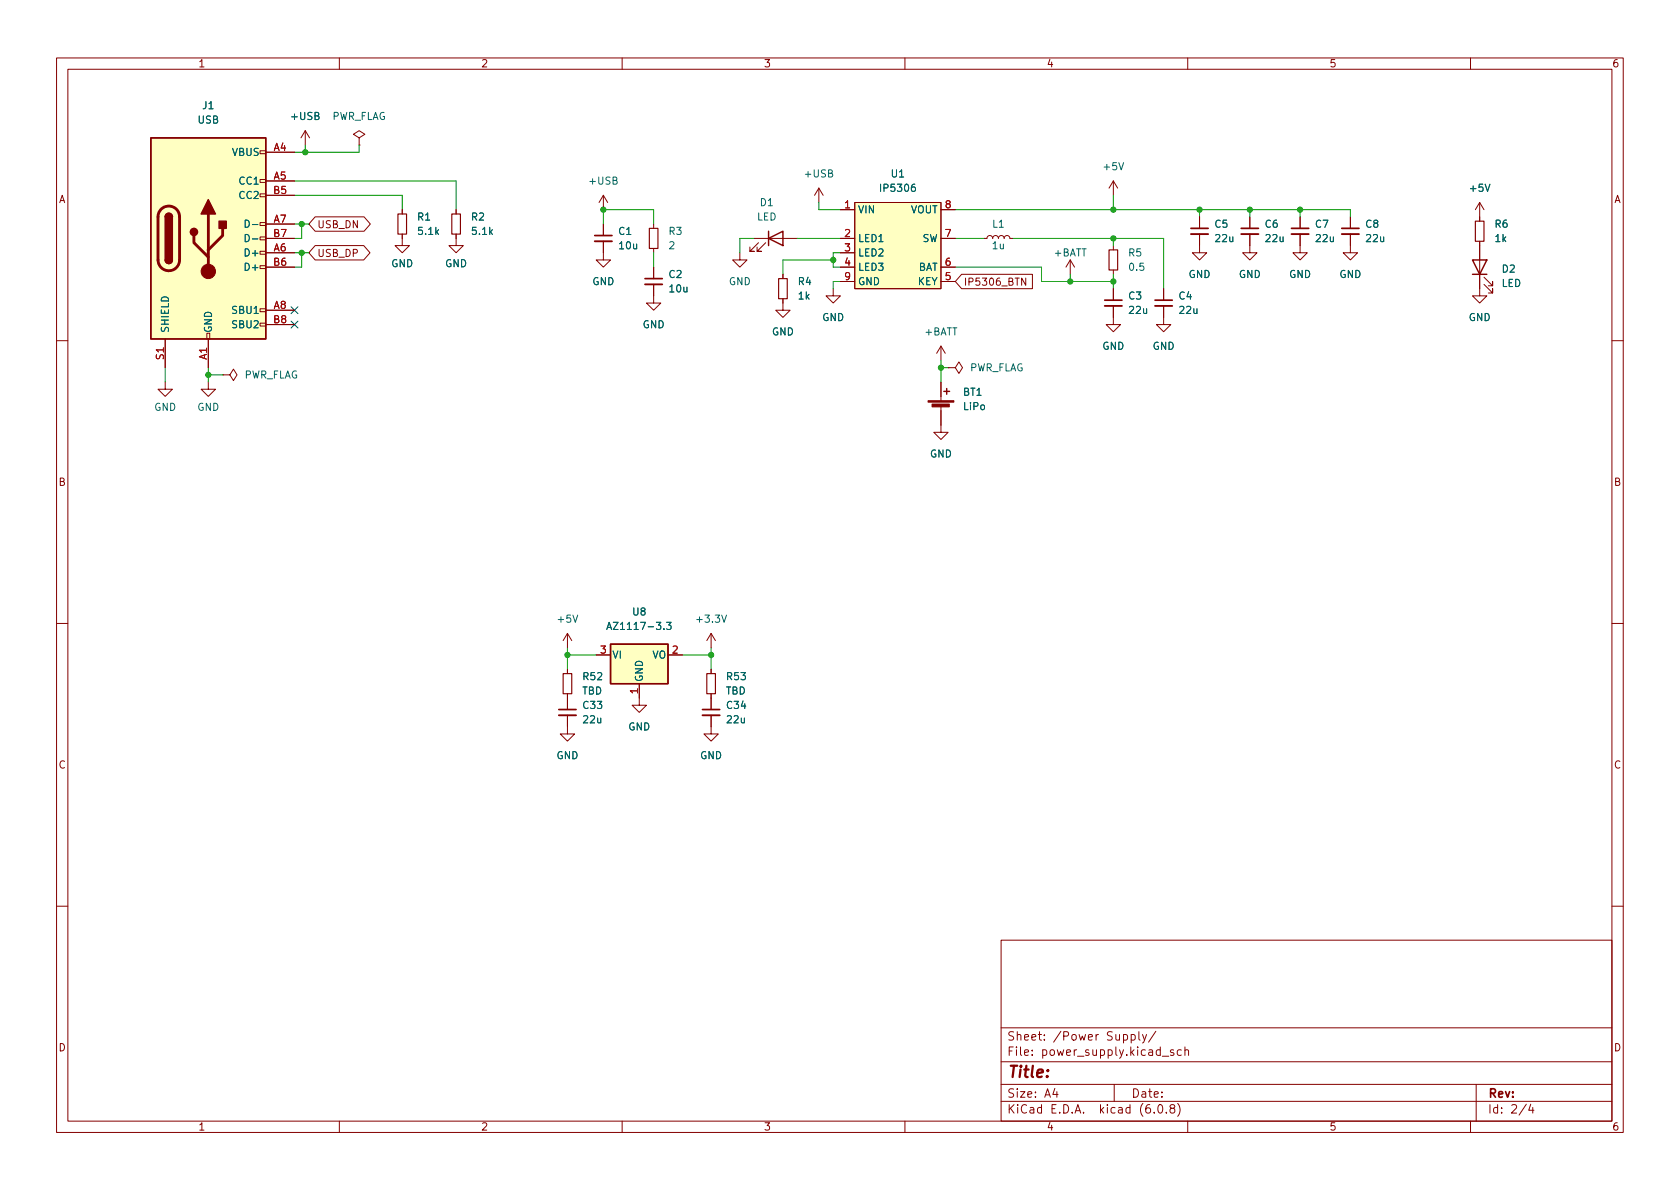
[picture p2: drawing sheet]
<svg xmlns="http://www.w3.org/2000/svg" width="297mm" height="210mm" viewBox="0 0 297 210" stroke-linecap="round" stroke-linejoin="round" font-family="sans-serif">
<g fill="none" stroke="#840000" stroke-width=".18">
<path d="M10 10.2h277v190.1h-277zM12 12.2h273v186.1h-273zM60 10.2v2M110 10.2v2M160 10.2v2M210 10.2v2M260 10.2v2M46 39.4h1v.5h-1zM46 34.3h1v.5h-1zM46 31.7h1v.6h-1zM46 26.7h1v.5h-1zM47 26.9h5.1"/>
<path d="M47 32h5.1M47 39.6h5.1M47 34.5h5.1M54 23.1l-.8 1.3M54 23.1v2.5M54 23.1l.7 1.3M55.7 38.3h8.7l1.1 1.3-1.1 1.3h-8.7l-1.1-1.3zM63.5 24.4l1-.7-1-.6-1 .6 1 .7v1.2M63.5 25.6h.1M71.1 37.1v.7M80.6 37.1v.7M106.7 34.5l-.8 1.3"/>
<path d="M106.7 34.5v2.6M106.7 39.6v2.1M106.7 34.5l.7 1.3M115.6 39.6v.8M144.8 33.3l-.8 1.2M144.8 33.3v2.5M144.8 33.3l.7 1.2M148.6 37.1h2.5M151.1 35.8h15.3v15.2h-15.3zM166.4 37.1h2.5M196.8 32v2.5M196.8 32l-.7 1.3"/>
<path d="M196.8 32l.8 1.3M212.1 38.3v2.1M221 38.3v2.1M229.9 38.3v2.1M238.8 38.3v2.1M261.6 35.8v3.3M261.6 35.8l-.7 1.3M261.6 35.8l.8 1.3M29.2 59.9v5.1M36.6 58.9h.5v1h-.5zM36.8 59.9v5.1M46 57.1h1v.6h-1z"/>
<path d="M46 54.6h1v.5h-1zM46 47h1v.5h-1zM46 44.4h1v.6h-1zM46 41.9h1v.5h-1zM47 42.2h5.1M47 44.7h5.1M47 47.2h5.1M47 54.9h5.1M47 57.4h5.1M55.7 43.4h8.6l1.1 1.3-1.1 1.3h-8.6l-1.1-1.3zM71.1 41.4v2h1.3l-1.3 1.3-1.3-1.3h1.3M80.6 41.4v2h1.3l-1.3 1.3-1.2-1.3h1.2"/>
<path d="M106.7 42.7v3.3h1.2l-1.2 1.2-1.3-1.2h1.3M115.6 50.3v3.3h1.2l-1.2 1.3-1.3-1.3h1.3M115.6 43.9v.8M115.6 47.2v2.1M130.8 44.7v1.3h1.3l-1.3 1.2-1.3-1.2h1.3M133.3 42.2h7.7M134.1 42.9l-1.5 1.5h.7h-.7v-.7M135.4 42.9l-1.5 1.5h.7h-.7v-.7M138.4 52.8v2.1h1.3l-1.3 1.2-1.2-1.2h1.2M138.4 48.5v.8M147.3 51v1.3h1.3l-1.3 1.3-1.3-1.3h1.3M148.6 42.2h2.5"/>
<path d="M148.6 44.7h2.5M148.6 47.2h2.5M148.6 49.8h2.5M166.4 42.2h2.5M166.4 47.2h2.5M166.4 49.8h2.5M170 48.5h12.5v2.5h-12.5l-1.1-1.2zM174 42.2h.5l.1-.4 .4-.1 .4 .1 .1 .4 .1-.4 .3-.1 .4 .1 .2 .4 .2-.5h.5l.2 .1 .1 .4 .2-.4 .4-.1 .3 .1 .2 .4h.5M181.4 49.2v1.2l-.8-1.2v1.2M189.2 46l-.7 1.2M189.2 46v2.5M189.2 46l.8 1.2"/>
<path d="M196.8 54.1v3.3h1.3l-1.3 1.3-1.2-1.3h1.2M196.8 43.4v.8M196.8 47.7v.8M196.8 51v2.1M205.7 54.1v3.3h1.3l-1.3 1.3-1.2-1.3h1.2M205.7 51v2.1M212.1 41.4v3.3h1.3l-1.3 1.3-1.3-1.3h1.3M221 41.4v3.3h1.2l-1.2 1.3-1.3-1.3h1.3M229.9 41.4v3.3h1.2l-1.2 1.3-1.3-1.3h1.3M238.8 41.4v3.3h1.2l-1.2 1.3-1.3-1.3h1.3M261.6 42.7v9.6h1.3l-1.3 1.3-1.3-1.3h1.3M262.4 50.3l1.5 1.5v-.8v.8h-.8"/>
<path d="M262.4 49l1.5 1.5v-.7v.7h-.8M10 60.2h2M29.2 67.6v1.2h1.3l-1.3 1.3-1.3-1.3h1.3M36.8 67.6v1.2h1.3l-1.3 1.3-1.2-1.3h1.2M39.4 66.3h1.2l.7-1 .6 1-.6 1-.7-1M39.4 66.3h.1M166.4 71.9v4.5h1.2l-1.2 1.3-1.3-1.3h1.3M166.4 61.2l-.8 1.3M166.4 61.2v2.5M166.4 67.6v3.3M166.4 61.2l.7 1.3M167.6 65h1.3l.6-1 .7 1-.7 1-.6-1"/>
<path d="M167.6 65h.1M285 60.2h2M10 110.2h2M100.3 112v2.5M100.3 118.4v.7M100.3 112l-.7 1.3M100.3 112l.8 1.3M105.4 115.8h2.5M118.1 115.8h2.5M125.7 112v2.5M125.7 118.4v.7M125.7 112l-.7 1.3"/>
<path d="M125.7 112l.8 1.3M285 110.2h2M100.3 126.5v3.3h1.3l-1.3 1.3-1.2-1.3h1.2M100.3 122.7v2.8M113 120.9v3.8h1.3l-1.3 1.3-1.2-1.3h1.2M125.7 126.5v3.3h1.3l-1.3 1.3-1.2-1.3h1.2M125.7 122.7v2.8M10 160.2h2M177 166.3h108v32h-108zM285 160.2h2M60 198.3v2M110 198.3v2"/>
<path d="M160 198.3v2M177 194.8h108M177 191.8h108M177 187.8h108M177 181.8h108M186.5 192.5l-.4 1h1M186.9 193v1M197 191.8v3M200 183l.4-.1 .3 .3v.4l-.1 .3h-.6M200 182.9v1.5M201.4 182.4v1.3l.2 .2M202 182.9l.4 1"/>
<path d="M202.7 182.9l-.5 1.4-.2 .1M204.1 196.7v.1M204.4 182.4l-1.3 1.9M204.9 195.4l.2-.1a.81 .81 0 0 1 .6 .7 .81 .81 0 0 1-.3 .8h-.2a.81 .81 0 0 1-.6-.6 .81 .81 0 0 1 .3-.8zM205.5 186.8h1.1M206.2 196.7v.1M207.1 196l-.2-.3v-.2l.2-.2 .5 .1 .1 .2-.1 .2-.6 .2-.1 .3v.4l.2 .1h.5l.1-.3-.1-.4-.2-.1M207.5 185.7l-.4-.1-.2 .2 .1 .3 .5 .1v.4h-.6M208.2 195.1a1.72 1.72 0 0 1 0 2.3M208.9 185.7l-.5-.1-.3 .3v.4l.2 .3h.6M209.5 185.8l.2-.2 .4 .1v.9M209.5 185.1v1.5"/>
<path d="M210 198.3v2M260 198.3v2M261 191.8v6.5M269.9 195.3l-1.3 1.9M270.6 195.3l-.3 1h.9M271 195.8v1"/>
</g>
<path d="M105.2 42.7h3M114 50.3h3.1M195.3 54.1h3.1M204.2 54.1h3.1M210.6 41.4h3M219.5 41.4h3M228.3 41.4h3.1M237.2 41.4h3.1M98.8 126.5h3.1M124.2 126.5h3.1" fill="none" stroke="#840000" stroke-width=".33"/>
<path d="M105.2 41.7h3M114 49.3h3.1M195.3 53.1h3.1M204.2 53.1h3.1M210.6 40.4h3M219.5 40.4h3M228.3 40.4h3.1M237.2 40.4h3.1M98.8 125.5h3.1M124.2 125.5h3.1" fill="none" stroke="#840000" stroke-width=".3"/>
<path d="M70.4 37.8h1.5v3.6h-1.5zM79.9 37.8h1.5v3.6h-1.5zM260.9 39.1h1.5v3.6h-1.5zM114.8 40.4h1.5v3.5h-1.5zM137.7 49.3h1.5v3.5h-1.5zM196.1 44.2h1.5v3.5h-1.5zM99.6 119.1h1.5v3.6h-1.5zM125 119.1h1.5v3.6h-1.5z" fill="none" stroke="#840000" stroke-width=".2"/>
<g fill="#840000" stroke="#840000" stroke-width=".18">
<path d="M164.1 70.9h4.6v.2h-4.6z"/>
<path d="M164.8 71.4h3v.6h-3z"/>
<circle cx="36.8" cy="48" r="1.27"/>
</g>
<path d="M26.7 24.4h20.3v35.5h-20.3zM29.2 38.3a.64 .64 0 0 1 .6-.6 .64 .64 0 0 1 .7 .6M29.2 46a.64 .64 0 0 0 .6 .6 .64 .64 0 0 0 .7-.6M135.9 42.2l2.5-1.3v2.5zM135.9 40.9v2.5M260.3 46h2.6l-1.3 2.5zM260.3 48.5h2.6M166.9 69.2h1M167.4 68.7v1M107.9 113.9h10.2v7h-10.2z" fill="none" stroke="#840000" stroke-width=".25"/>
<g fill="#ffffc2" stroke="#ffffc2" stroke-width=".18">
<path d="M151.1 35.8h15.3v15.2h-15.3z"/>
<path d="M26.7 24.4h20.3v35.5h-20.3z"/>
<path d="M107.9 113.9h10.2v7h-10.2z"/>
</g>
<path d="M27.9 38.3v7.7a1.91 1.91 0 0 0 1.9 1.9 1.91 1.91 0 0 0 1.9-1.9v-7.7M27.9 38.3a1.91 1.91 0 0 1 1.9-1.9 1.91 1.91 0 0 1 1.9 1.9M36.8 37.8v10.2M34.3 41.7v1.2l2.5 2.6M39.4 40.4v1.3l-2.6 2.5" fill="none" stroke="#840000" stroke-width=".51"/>
<g fill="#840000" stroke="#840000" stroke-width=".25">
<path d="M29.2 46h1.3a.64 .64 0 0 1-.7 .6 .64 .64 0 0 1-.6-.6z"/>
<path d="M29.2 38.3h1.3v7.7h-1.3z"/>
<path d="M29.4 37.9a.64 .64 0 0 1 .7-.1 .64 .64 0 0 1 .4 .5h-1.3z"/>
<path d="M36.8 35.3l1.3 2.5h-2.5z"/>
<path d="M38.7 39.1h1.3v1.3h-1.3z"/>
<circle cx="34.3" cy="41" r=".63"/>
</g>
<path d="M43.4 38.9a.64 .64 0 0 1 .7 .7 .64 .64 0 0 1-.7 .6zM43.4 41.5a.64 .64 0 0 1 .7 .6 .64 .64 0 0 1-.7 .6zM107.3 111.3l.4-1.3 .4 1.3M107.4 110.9h.6M117.9 110h.8l-.5 .5 .4 .1v.6l-.2 .1-.5-.1" fill="none" stroke="#006464" stroke-width=".18"/>
<g fill="none" stroke="#009600" stroke-width=".18">
<path d="M52.1 34.5h19v2.6M52.1 32h28.5v5.1M52.1 39.6h2.5M53.3 39.6v2.6h-1.2M54 25.6v1.3M63.5 25.6v1.3h-11.4M106.7 39.6v-2.5h8.9v2.5M144.8 35.8v1.3h3.8M168.9 37.1h69.9v1.2M196.8 34.5v2.6M212.1 37.1v1.2M221 37.1v1.2"/>
<path d="M229.9 37.1v1.2M52.1 44.7h2.5M53.3 44.7v2.5h-1.2M115.6 44.7v2.5M133.3 42.2h-2.5v2.5M141 42.2h7.6M147.3 46h-8.9v2.5M148.6 44.7h-1.3v2.5h1.3M148.6 49.8h-1.3v1.2M168.9 42.2h5.1M168.9 47.2h15.2v2.6h12.7M179.1 42.2h26.6v8.8"/>
<path d="M189.2 48.5v1.3M196.8 42.2v1.2M196.8 48.5v2.5M29.2 65v2.6M36.8 66.3h2.6M36.8 65v2.6M166.4 63.7v3.9M166.4 65h1.2M100.3 114.5v3.9M100.3 115.8h5.1M120.6 115.8h5.1M125.7 114.5v3.9"/>
</g>
<path d="M51.5 56.8l1.2 1.2M51.5 54.2l1.2 1.3M52.7 56.8l-1.2 1.2M52.7 54.2l-1.2 1.3" fill="none" stroke="#000084" stroke-width=".18"/>
<g fill="#009600" stroke="#009600" stroke-width=".18">
<circle cx="36.8" cy="66.3" r=".46"/>
<circle cx="53.3" cy="44.7" r=".46"/>
<circle cx="53.3" cy="39.6" r=".46"/>
<circle cx="54" cy="26.9" r=".46"/>
<circle cx="147.3" cy="46" r=".46"/>
<circle cx="166.4" cy="65" r=".46"/>
<circle cx="196.8" cy="37.1" r=".46"/>
<circle cx="212.1" cy="37.1" r=".46"/>
<circle cx="196.8" cy="49.8" r=".46"/>
<circle cx="196.8" cy="42.2" r=".46"/>
<circle cx="189.2" cy="49.8" r=".46"/>
<circle cx="229.9" cy="37.1" r=".46"/>
<circle cx="221" cy="37.1" r=".46"/>
<circle cx="125.7" cy="115.8" r=".46"/>
<circle cx="106.7" cy="37.1" r=".46"/>
<circle cx="100.3" cy="115.8" r=".46"/>
</g>
<text font-size="2.8" fill="#840000" x="178" y="190.6">Title:</text>
<g font-size="2.1" fill="#840000">
<text x="178" y="184">Sheet: /Power Supply/</text>
<text x="178" y="186.7">File: power_supply.kicad_sch</text>
<text x="178" y="196.9">KiCad E.D.A. kicad (6.0.8)</text>
<text x="178" y="194.1">Size: A4</text>
<text x="200" y="194.1">Date:</text>
<text x="263" y="194.1">Rev:</text>
<text x="263" y="196.9">Id: 2/4</text>
</g>
<g font-size="1.8" fill="#840000">
<text x="35" y="11.9">1</text>
<text x="85" y="11.9">2</text>
<text x="135" y="11.9">3</text>
<text x="185" y="11.9">4</text>
<text x="235" y="11.9">5</text>
<text x="285" y="11.9">6</text>
<text x="10.3" y="35.9">A</text>
<text x="285.3" y="35.9">A</text>
<text x="56" y="40.3">USB_DN</text>
<text x="56" y="45.4">USB_DP</text>
<text x="170.3" y="50.5">IP5306_BTN</text>
<text x="10.3" y="85.9">B</text>
<text x="285.3" y="85.9">B</text>
<text x="10.3" y="135.9">C</text>
<text x="285.3" y="135.9">C</text>
<text x="10.3" y="185.9">D</text>
<text x="285.3" y="185.9">D</text>
<text x="35" y="199.9">1</text>
<text x="85" y="199.9">2</text>
<text x="135" y="199.9">3</text>
<text x="185" y="199.9">4</text>
<text x="235" y="199.9">5</text>
<text x="285" y="199.9">6</text>
</g>
<g font-size="1.8" fill="#006464">
<text x="35" y="21.8">USB</text>
<text x="35.8" y="19.3">J1</text>
<text x="51.6" y="21.2">+USB</text>
<text x="58.5" y="21.2">PWR_FLAG</text>
<text x="41.1" y="27.6">VBUS</text>
<text x="42.4" y="32.6">CC1</text>
<text x="42.4" y="35.2">CC2</text>
<text x="104.3" y="32.6">+USB</text>
<text x="142.4" y="31.4">+USB</text>
<text x="155.9" y="33.9">IP5306</text>
<text x="157.6" y="31.4">U1</text>
<text x="195.3" y="30.1">+5V</text>
<text x="260" y="33.9">+5V</text>
<text x="44.1" y="40.3">D-</text>
<text x="73.8" y="39">R1</text>
<text x="74" y="41.5">5.1k</text>
<text x="83.4" y="39">R2</text>
<text x="83.6" y="41.5">5.1k</text>
<text x="109.4" y="41.5">C1</text>
<text x="118.3" y="41.5">R3</text>
<text x="133.8" y="39">LED</text>
<text x="134.4" y="36.4">D1</text>
<text x="151.6" y="37.7">VIN</text>
<text x="160.9" y="37.7">VOUT</text>
<text x="175.5" y="40.3">L1</text>
<text x="214.8" y="40.3">C5</text>
<text x="223.7" y="40.3">C6</text>
<text x="232.6" y="40.3">C7</text>
<text x="241.5" y="40.3">C8</text>
<text x="264.3" y="40.3">R6</text>
<text x="43.7" y="45.3">D+</text>
<text x="43.7" y="47.9">D+</text>
<text x="44.1" y="42.8">D-</text>
<text x="69.2" y="47.2">GND</text>
<text x="78.7" y="47.2">GND</text>
<text x="109.6" y="44.1">10u</text>
<text x="118.3" y="44.1">2</text>
<text x="151.6" y="42.8">LED1</text>
<text x="151.6" y="45.3">LED2</text>
<text x="151.6" y="47.9">LED3</text>
<text x="162.2" y="47.9">BAT</text>
<text x="163" y="42.8">SW</text>
<text x="175.5" y="44.1">1u</text>
<text x="186.4" y="45.3">+BATT</text>
<text x="199.6" y="45.3">R5</text>
<text x="199.8" y="47.9">0.5</text>
<text x="215" y="42.8">22u</text>
<text x="223.9" y="42.8">22u</text>
<text x="232.7" y="42.8">22u</text>
<text x="241.6" y="42.8">22u</text>
<text x="264.4" y="42.8">1k</text>
<text x="104.7" y="50.4">GND</text>
<text x="118.3" y="49.1">C2</text>
<text x="118.4" y="51.7">10u</text>
<text x="128.8" y="50.4">GND</text>
<text x="141.2" y="50.4">R4</text>
<text x="141.2" y="53">1k</text>
<text x="151.6" y="50.4">GND</text>
<text x="162.2" y="50.4">KEY</text>
<text x="199.6" y="53">C3</text>
<text x="208.5" y="53">C4</text>
<text x="210.1" y="49.1">GND</text>
<text x="219" y="49.1">GND</text>
<text x="227.9" y="49.1">GND</text>
<text x="236.8" y="49.1">GND</text>
<text x="265.5" y="50.7">LED</text>
<text x="265.6" y="48.2">D2</text>
<text x="29.8" y="58.9" transform="rotate(-90 29.8 58.9)">SHIELD</text>
<text x="37.5" y="58.9" transform="rotate(-90 37.5 58.9)">GND</text>
<text x="41.3" y="55.5">SBU1</text>
<text x="41.3" y="58">SBU2</text>
<text x="113.6" y="58">GND</text>
<text x="136.5" y="59.3">GND</text>
<text x="145.4" y="56.8">GND</text>
<text x="163.5" y="59.3">+BATT</text>
<text x="199.7" y="55.5">22u</text>
<text x="208.6" y="55.5">22u</text>
<text x="259.7" y="56.8">GND</text>
<text x="171.3" y="65.7">PWR_FLAG</text>
<text x="194.9" y="61.8">GND</text>
<text x="203.8" y="61.8">GND</text>
<text x="43" y="66.9">PWR_FLAG</text>
<text x="170.3" y="70">BT1</text>
<text x="27.2" y="72.6">GND</text>
<text x="34.9" y="72.6">GND</text>
<text x="170.4" y="72.5">LiPo</text>
<text x="164.4" y="80.9">GND</text>
<text x="98.7" y="110.1">+5V</text>
<text x="108.4" y="111.4">AZ1117-3.3</text>
<text x="111.9" y="108.8">U8</text>
<text x="123.4" y="110.1">+3.3V</text>
<text x="108.2" y="116.5">VI</text>
<text x="115.3" y="116.5">VO</text>
<text x="102.9" y="122.8">TBD</text>
<text x="103.2" y="120.3">R52</text>
<text x="103.2" y="125.3">C33</text>
<text x="113.7" y="120.6" transform="rotate(-90 113.7 120.6)">GND</text>
<text x="128.3" y="122.8">TBD</text>
<text x="128.6" y="120.3">R53</text>
<text x="128.6" y="125.3">C34</text>
<text x="103.2" y="127.9">22u</text>
<text x="111.1" y="129.2">GND</text>
<text x="128.6" y="127.9">22u</text>
<text x="98.4" y="134.2">GND</text>
<text x="123.8" y="134.2">GND</text>
</g>
<g font-size="1.8" fill="#a90000">
<text x="48.4" y="26.7">A4</text>
<text x="48.4" y="31.7">A5</text>
<text x="48.4" y="34.3">B5</text>
<text x="48.4" y="39.4">A7</text>
<text x="48.4" y="41.9">B7</text>
<text x="149.4" y="36.8">1</text>
<text x="149.4" y="41.9">2</text>
<text x="167.1" y="41.9">7</text>
<text x="167.1" y="36.8">8</text>
<text x="48.4" y="44.4">A6</text>
<text x="48.4" y="47">B6</text>
<text x="149.4" y="44.4">3</text>
<text x="149.4" y="47">4</text>
<text x="167.1" y="47">6</text>
<text x="149.4" y="49.5">9</text>
<text x="167.1" y="49.5">5</text>
<text x="48.4" y="54.6">A8</text>
<text x="48.4" y="57.1">B8</text>
<text x="29" y="63.6" transform="rotate(-90 29 63.6)">S1</text>
<text x="36.6" y="63.6" transform="rotate(-90 36.6 63.6)">A1</text>
<text x="106.2" y="115.6">3</text>
<text x="118.9" y="115.6">2</text>
<text x="112.8" y="122.7" transform="rotate(-90 112.8 122.7)">1</text>
</g>
</svg>
